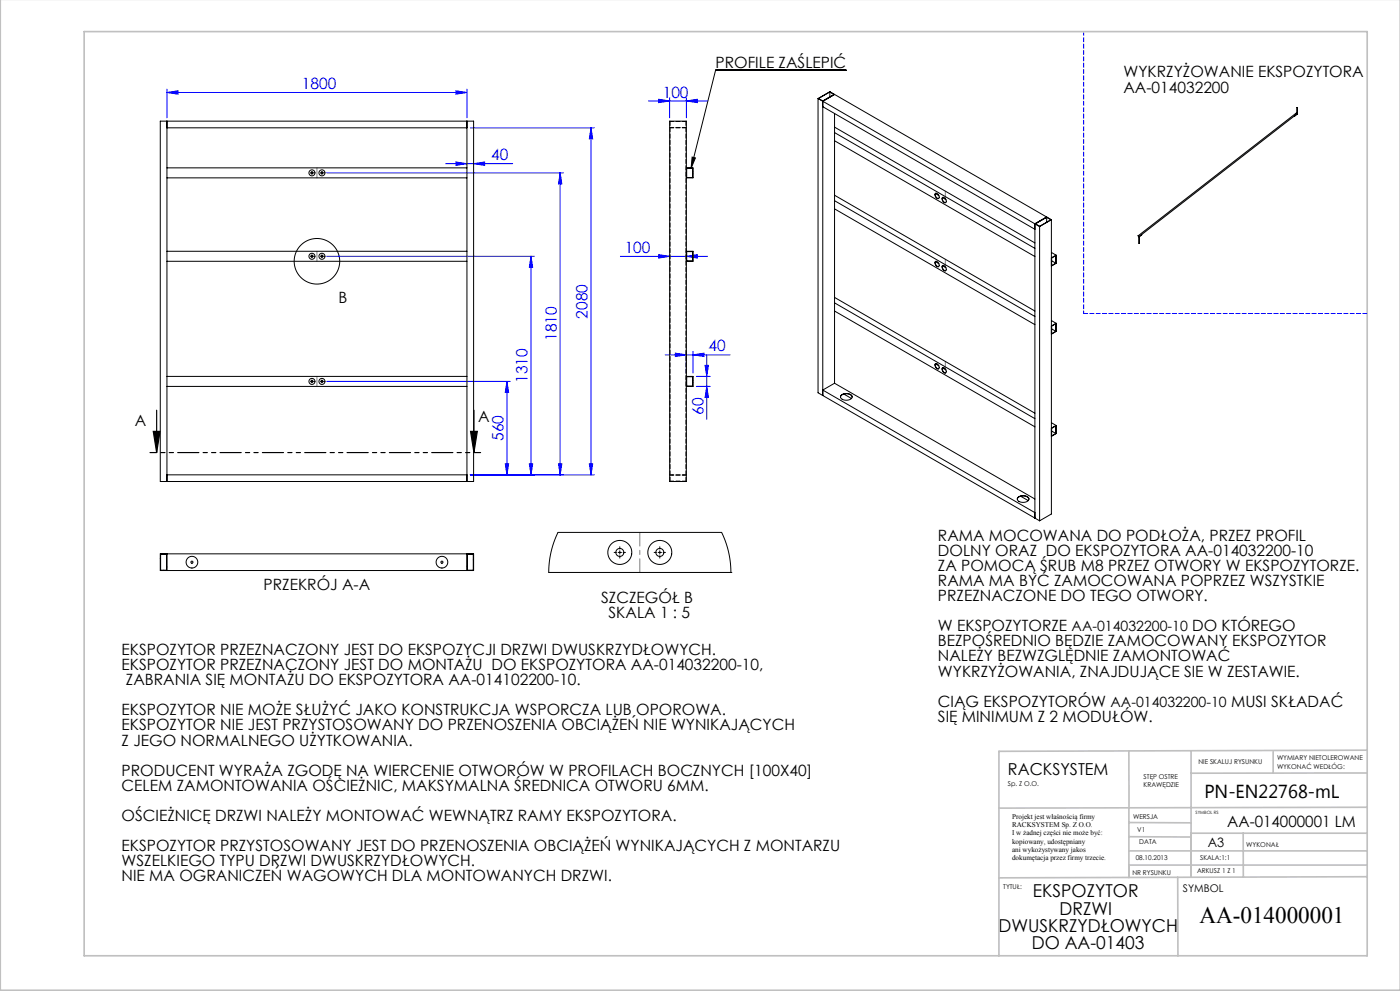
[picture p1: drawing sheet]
<svg xmlns="http://www.w3.org/2000/svg" width="420mm" height="297mm" viewBox="0 0 420 297" stroke-linecap="round" stroke-linejoin="round" font-family="sans-serif">
<g fill="none" stroke="#000" stroke-width=".3">
<path d="M253.8 21.1h-39.1l-7.4 29.3M93.5 51.8h.2M93.6 51.7v.2M96.5 51.8h.2M96.6 51.7v.2M207.6 47.1l1 .2-1.3 3.1zM93.5 76.8h.2M93.6 76.7v.2M96.5 76.8h.2M96.6 76.7v.2M93.5 114.3h.2M93.6 114.2v.2"/>
<path d="M96.5 114.3h.2M96.6 114.2v.2M185.4 165.6h1M185.9 165.1v1M197.4 165.6h1M197.9 165.1v1"/>
<circle cx="95.1" cy="78.3" r="6.8"/>
</g>
<path d="M46 129.3h2l-1 6.3zM47 122.9v12.7M141.2 129.3h2l-1 6.3zM142.2 122.9v12.7" fill="none" stroke="#000" stroke-width=".35"/>
<g fill="none" stroke="#00f" stroke-width=".3">
<path d="M50.1 27.7l3.3-.5v1zM50.1 26.7v8.6M50.1 27.7h90M136.8 27.2l3.3 .5-3.3 .5zM140.1 26.7v8.6M141.1 38.3h37.2M177.3 38.3v104M177.3 38.3l.5 3.3h-1zM194.6 30.3h17.7M197.6 29.7l3.3 .6-3.3 .5zM200.9 29.3v6M205.9 30.3l3.3-.6v1.1z"/>
<path d="M205.9 29.3v6M98 51.8h71M133.7 49.1h20.1M136.8 48.6l3.3 .5-3.3 .5zM142.1 49.1l3.3-.5v1zM168 51.8v90.5M168 51.8l.6 3.3h-1.1zM98 76.8h62.3M159.3 76.8l.5 3.3h-1zM159.3 76.8v65.5M186.1 76.8h26.2M197.6 76.3l3.3 .5-3.3 .5z"/>
<path d="M205.9 76.8l3.3-.5v1zM98 114.3h55.1M152.1 114.3v28M152.1 114.3l.5 3.3h-1zM199.6 106.3h19.4M202.6 105.8l3.3 .5-3.3 .6zM205.9 105.3v6.5M207.9 106.3l3.3-.5v1.1zM207.9 105.3v6.5M208.9 115.8h4.1M208.9 112.8h4.1M211.5 109.5h1l-.5 3.3z"/>
<path d="M212 106.5v19.1M212 115.8l.5 3.3h-1zM151.6 139h1l-.5 3.3zM158.8 139h1l-.5 3.3zM167.5 139h1.1l-.6 3.3zM176.8 139h1l-.5 3.3zM178.3 142.3h-37.2"/>
</g>
<g fill="none" stroke="#000" stroke-width=".3" stroke-dasharray="15.2 1.3 1.3 1.3">
<path d="M93.3 51.8h-.1M93.6 51.6v-.2M93.6 52.1v.1M93.8 51.8h.2M96.3 51.8h-.1M96.6 51.6v-.2M96.6 52.1v.1M96.8 51.8h.2M93.3 76.8h-.1M93.6 76.6v-.2M93.6 77.1v.1M93.8 76.8h.2"/>
<path d="M96.3 76.8h-.1M96.6 76.6v-.2M96.6 77.1v.1M96.8 76.8h.2M93.3 114.3h-.1M93.6 114.1v-.2M93.6 114.6v.1M93.8 114.3h.2M96.3 114.3h-.1M96.6 114.1v-.2M96.6 114.6v.1M96.8 114.3h.2"/>
<path d="M184.9 165.6h-.7M185.9 164.6v-.7M185.9 166.6v.7M186.9 165.6h.7M196.9 165.6h-.7M197.9 164.6v-.7M197.9 166.6v.7M198.9 165.6h.7"/>
</g>
<path d="M45 135.6h99.2" fill="none" stroke="#000" stroke-width=".35" stroke-dasharray="6.3 1.3 1.3 1.3 1.3 1.3" stroke-dashoffset="4.4"/>
<path d="M191.9 171.6v-12" fill="none" stroke="#808080" stroke-width=".3" stroke-dasharray="15.2 1.3 1.3 1.3" stroke-dashoffset="11.1"/>
<g fill="none" stroke="#c0c0c0" stroke-width=".5">
<path d="M.1 -.1v296.9h419.9M25.2 9.5h385v276.9h-385zM338.7 225.2v37.8M357.3 225v37.9v-13.2h52.9M382 225.4v6.3M410.1 224.8l-110.4 .4v61.2M410.1 231.7h-52.8M338.7 259.3h71.5M338.7 255h71.5M338.7 250.8l18.6 .1M338.7 246.5l18.6 .1M373 249.7v13.2"/>
<path d="M410.1 241.9l-110.4 .3M353.3 262.9l.1 23.5M410.2 262.7l-110.5 .4"/>
</g>
<path d="M325.1 9.9v84.1" fill="none" stroke="#00f" stroke-width=".3" stroke-dasharray="1.3 .6" stroke-dashoffset=".5"/>
<path d="M325.1 94h84.9" fill="none" stroke="#00f" stroke-width=".3" stroke-dasharray="1.3 .6" stroke-dashoffset=".1"/>
<path d="M95.1 53.3v-3M283.6 59.7v-2.4M95.1 78.3v-3M283.6 80.2v-2.5M95.1 115.8v-3M283.6 110.8v-2.5" fill="none" stroke="#808080" stroke-width=".3" stroke-dasharray="15.2 1.3 1.3 1.3"/>
<g fill="#000">
<path d="M207.6 47.1l1 .2-1.3 3.1z"/>
<path d="M46 129.3h2l-1 6.3zM141.2 129.3h2l-1 6.3z"/>
</g>
<g fill="#00f">
<path d="M136.8 27.2l3.3 .5-3.3 .5zM50.1 27.7l3.3-.5v1z"/>
<path d="M136.8 48.6l3.3 .5-3.3 .5zM142.1 49.1l3.3-.5v1zM197.6 29.7l3.3 .6-3.3 .5zM205.9 30.3l3.3-.6v1.1zM202.6 105.8l3.3 .5-3.3 .6zM207.9 106.3l3.3-.5v1.1zM197.6 76.3l3.3 .5-3.3 .5zM205.9 76.8l3.3-.5v1z"/>
<path d="M151.6 139h1l-.5 3.3zM152.1 114.3l.5 3.3h-1zM212 115.8l.5 3.3h-1zM211.5 109.5h1l-.5 3.3z"/>
<path d="M177.3 38.3l.5 3.3h-1zM176.8 139h1l-.5 3.3zM159.3 76.8l.5 3.3h-1zM158.8 139h1l-.5 3.3zM168 51.8l.6 3.3h-1.1zM167.5 139h1.1l-.6 3.3z"/>
</g>
<g fill="none" stroke="#000" stroke-width=".3">
<path d="M48.1 36.3h94v108h-94zM50.1 36.3v108M50.1 38.3h90M140.1 36.3v108M200.9 36.3h5v108h-5zM245.4 29.5l3.5-2 66.5 38.4M245.4 29.5l1.4 .8M245.4 29.5v88.2l1.4 .8M246.8 30.3v88.2M246.8 32l63.7 36.7M248.9 27.6l-3.3 1.9 66.3 38.4M248.9 27.6l1.3 .7-3.4 2"/>
<path d="M248.9 27.6v1.4M250.4 38.1l60.1 34.7M250.4 39.7l60.1 34.7M250.4 28.3l-3.6 2M250.4 34v80.9M388.3 34.7l-46.5 36.3v1.9l-.1-2M389.1 34.2l-.2-.3-47.4 36.8M389.1 34.2l.1-2v2l-.9 .5M389.1 34.2l-.8 .5M50.1 50.3h90M50.1 53.3h90M205.9 50.3h2v3h-2"/>
<path d="M206 50.4h1.8v2.8h-1.8zM250.4 42.2l60.1 34.7M250.4 58.5l60.1 34.7M280.6 58a.91 .91 0 0 1 1 .5 .91 .91 0 0 1-.2 1 1.16 1.16 0 0 1-.8-1.5zM280.6 58l1.1 .6M280.7 57.9a1.08 1.08 0 0 0 .9 1.6M282.7 59.2a.91 .91 0 0 1 1 .5 .91 .91 0 0 1-.2 1.1 1.16 1.16 0 0 1-.8-1.6zM282.7 59.2l1.1 .6M282.8 59.1a1.08 1.08 0 0 0 .9 1.6M50.1 75.3h90M50.1 78.3h90M205.9 75.3h2v3h-2"/>
<path d="M206 75.4h1.8v2.8h-1.8zM250.4 60.1l60.1 34.7M250.4 62.6l60.1 34.7M280.6 78.4a.91 .91 0 0 1 1 .5 .91 .91 0 0 1-.2 1.1 1.16 1.16 0 0 1-.8-1.6zM280.6 78.4l1.1 .6M280.7 78.3a1.08 1.08 0 0 0 .9 1.6M282.7 79.6a.91 .91 0 0 1 1 .5 .91 .91 0 0 1-.2 1.1 1.16 1.16 0 0 1-.8-1.6zM282.7 79.7l1.1 .6M282.8 79.6a1.08 1.08 0 0 0 .9 1.5M310.6 67.1l3.4-2 1.3 .8-3.4 1.9zM311.9 67.9v88.2M314 65l-3.5 2.1v88.2"/>
<path d="M314 65.1v1.5M315.4 65.9v88.1l-3.5 2.1M315.4 75.7l1.4 .8M315.4 65.9l-3.5 2M315.5 77.3l1.3-.7v2.3l-1.3 .7zM315.5 78.1l1.3 .8M316.8 76.5l-1.4 .8M316.8 76.5v2.4l-1.4 .8M341.5 70.7l.2 .2M341.5 70.7h.1M341.6 70.9h.1M341.7 70.9h.1"/>
<path d="M342.5 70.4l-.8 .5M250.4 89.1l60.1 34.7M250.4 90.8l60.1 34.7M250.4 93.2l60.1 34.7M315.4 96.1l1.4 .8M315.5 97.7l1.3-.7v2.3l-1.3 .7zM315.5 98.6l1.3 .7M316.8 96.9v2.4l-1.4 .9M316.8 96.9l-1.4 .8M50.1 112.8h90M50.1 115.8h90M205.9 112.8h2v3h-2"/>
<path d="M206 112.9h1.8v2.8h-1.8zM246.8 118.5l65.1 37.6M250.4 114.9l-3.6 2 63.7 36.7M250.4 114.9l60.1 34.7M252.2 119a2.06 2.06 0 0 1 3.4 0M252.4 118.4a2.12 2.12 0 0 1 3.2 .6 2.02 2.02 0 0 1-3.4-.1zM253.2 118.1l2.2 1.3M280.6 109a.91 .91 0 0 1 1 .5 .91 .91 0 0 1-.2 1.1 1.16 1.16 0 0 1-.8-1.6zM280.6 109.1l1.1 .5M280.7 109a1.08 1.08 0 0 0 .9 1.5M282.7 110.2a.91 .91 0 0 1 1 .5 .91 .91 0 0 1-.2 1.1 1.16 1.16 0 0 1-.8-1.6zM282.7 110.3l1.1 .6"/>
<path d="M282.8 110.2a1.08 1.08 0 0 0 .9 1.5M315.4 126.7l1.4 .8M315.5 128.4l1.3-.8v2.3l-1.3 .8zM315.5 129.2l1.3 .7M316.8 127.5v2.5l-1.4 .8M316.8 127.5l-1.4 .8M50.1 142.3h90M167.4 159.6h49.1l1.2 2.8 .9 3 .5 3 .2 3.2h-54.7l.2-3 .5-3.1 .9-3.1zM305.2 149.6a2.06 2.06 0 0 1 3.5 0M305.4 149a2.12 2.12 0 0 1 3.3 .6 2.02 2.02 0 0 1-3.5-.1zM306.2 148.7l2.3 1.3M48.1 166h94v5h-94z"/>
<path d="M48.2 167.3l-.1 .1M48.2 166.1h1.8v4.8h-1.8zM49.1 170.9l-.1 .1M49.5 166l-.1 .1M50.1 169.9l-.1 .1M50.1 166v5M140.1 166v5M140.2 169.6l-.1 .1M140.2 166.1h1.8v4.8h-1.8zM142.1 167.7l-.1 .1M219.3 171.6h.1"/>
<circle cx="93.6" cy="51.8" r=".9"/>
<circle cx="93.6" cy="51.8" r=".3"/>
<circle cx="96.6" cy="51.8" r=".9"/>
<circle cx="96.6" cy="51.8" r=".3"/>
<circle cx="93.6" cy="76.8" r=".9"/>
<circle cx="93.6" cy="76.8" r=".3"/>
<circle cx="96.6" cy="76.8" r=".9"/>
<circle cx="96.6" cy="76.8" r=".3"/>
<circle cx="93.6" cy="114.3" r=".3"/>
<circle cx="93.6" cy="114.3" r=".9"/>
<circle cx="96.6" cy="114.3" r=".3"/>
<circle cx="96.6" cy="114.3" r=".9"/>
<circle cx="57.6" cy="168.5" r="1.75"/>
<circle cx="57.6" cy="168.5" r=".31"/>
<circle cx="132.6" cy="168.5" r=".31"/>
<circle cx="132.6" cy="168.5" r="1.75"/>
<circle cx="185.9" cy="165.6" r="1.2"/>
<circle cx="185.9" cy="165.6" r="3.6"/>
<circle cx="197.9" cy="165.6" r="3.6"/>
<circle cx="197.9" cy="165.6" r="1.2"/>
</g>
<path d="M201 38.2h4.8M205.8 36.4h-4.8M201 144.2h4.8M205.8 142.4h-4.8" fill="none" stroke="#000" stroke-width=".3" stroke-dasharray="1.3 .6" stroke-dashoffset=".1"/>
<g fill="none" stroke="#000" stroke-width=".3" stroke-dasharray="1.3 .6">
<path d="M200.9 38.3h5M201 36.3v108M205.8 36.3v108M205.9 52.7h.1M206 50.9h-.1M207.8 52.1h.1M207.9 51.5h-.1M205.9 77.7h.1M206 75.9h-.1M207.8 77.1h.1M207.9 76.5h-.1M205.9 115.2h.1"/>
<path d="M206 113.4h-.1M207.8 114.6h.1M207.9 114h-.1M201.7 142.3v.1M203.1 144.2v.1M203.7 144.3v-.1M205.2 142.4v-.1M205.9 142.3h-5"/>
</g>
<text font-size="7.1" x="359.8" y="276.7">AA-014000001</text>
<text font-size="5.6" x="361.3" y="239.1">PN-EN22768-mL</text>
<g font-size="5.3">
<text x="309.9" y="269">EKSPOZYTOR</text>
<text x="317.9" y="274.1">DRZWI</text>
<text x="299.5" y="279.2">DWUSKRZYDŁOWYCH</text>
<text x="309.5" y="284.3">DO AA-01403</text>
</g>
<text font-size="4.9" x="302.4" y="232.4">RACKSYSTEM</text>
<g font-size="4.7">
<text x="214.7" y="20.4">PROFILE ZAŚLEPIĆ</text>
<text x="337" y="23.2">WYKRZYŻOWANIE EKSPOZYTORA</text>
<text x="337" y="27.8">AA-014032200</text>
<text x="101.6" y="90.8">B</text>
<text x="40.4" y="127.7">A</text>
<text x="143.5" y="126.4">A</text>
<text x="281.4" y="162">RAMA MOCOWANA DO PODŁOŻA, PRZEZ PROFIL</text>
<text x="281.4" y="166.5">DOLNY ORAZ DO EKSPOZYTORA AA-014032200-10</text>
<text x="281.4" y="171.1">ZA POMOCĄ ŚRUB M8 PRZEZ OTWORY W EKSPOZYTORZE.</text>
<text x="79.1" y="176.7">PRZEKRÓJ A-A</text>
<text x="281.4" y="175.6">RAMA MA BYĆ ZAMOCOWANA POPRZEZ WSZYSTKIE</text>
<text x="180.4" y="180.6">SZCZEGÓŁ B</text>
<text x="182.6" y="185.1">SKALA 1 : 5</text>
<text x="281.4" y="180.1">PRZEZNACZONE DO TEGO OTWORY.</text>
<text x="281.4" y="189.2">W EKSPOZYTORZE AA-014032200-10 DO KTÓREGO</text>
<text x="36.5" y="196.3">EKSPOZYTOR PRZEZNACZONY JEST DO EKSPOZYCJI DRZWI DWUSKRZYDŁOWYCH.</text>
<text x="281.4" y="193.7">BEZPOŚREDNIO BĘDZIE ZAMOCOWANY EKSPOZYTOR</text>
<text x="36.5" y="200.8">EKSPOZYTOR PRZEZNACZONY JEST DO MONTAŻU DO EKSPOZYTORA AA-014032200-10,</text>
<text x="281.4" y="198.2">NALEŻY BEZWZGLĘDNIE ZAMONTOWAĆ</text>
<text x="281.4" y="202.7">WYKRZYŻOWANIA, ZNAJDUJĄCE SIE W ZESTAWIE.</text>
<text x="37.8" y="205.3">ZABRANIA SIĘ MONTAŻU DO EKSPOZYTORA AA-014102200-10.</text>
<text x="36.5" y="214.4">EKSPOZYTOR NIE MOŻE SŁUŻYĆ JAKO KONSTRUKCJA WSPORCZA LUB OPOROWA.</text>
<text x="281.4" y="211.8">CIĄG EKSPOZYTORÓW AA-014032200-10 MUSI SKŁADAĆ</text>
<text x="36.5" y="218.9">EKSPOZYTOR NIE JEST PRZYSTOSOWANY DO PRZENOSZENIA OBCIĄŻEŃ NIE WYNIKAJĄCYCH</text>
<text x="281.4" y="216.3">SIĘ MINIMUM Z 2 MODUŁÓW.</text>
<text x="36.5" y="223.4">Z JEGO NORMALNEGO UŻYTKOWANIA.</text>
<text x="36.5" y="232.5">PRODUCENT WYRAŻA ZGODĘ NA WIERCENIE OTWORÓW W PROFILACH BOCZNYCH [100X40]</text>
<text x="36.5" y="237">CELEM ZAMONTOWANIA OŚCIEŻNIC, MAKSYMALNA ŚREDNICA OTWORU 6MM.</text>
<text x="36.5" y="246.1">OŚCIEŻNICĘ DRZWI NALEŻY MONTOWAĆ WEWNĄTRZ RAMY EKSPOZYTORA.</text>
<text x="368.2" y="247.8">AA-014000001 LM</text>
<text x="36.5" y="255.1">EKSPOZYTOR PRZYSTOSOWANY JEST DO PRZENOSZENIA OBCIĄŻEŃ WYNIKAJĄCYCH Z MONTARZU</text>
<text x="36.5" y="259.7">WSZELKIEGO TYPU DRZWI DWUSKRZYDŁOWYCH.</text>
<text x="36.5" y="264.2">NIE MA OGRANICZEŃ WAGOWYCH DLA MONTOWANYCH DRZWI.</text>
</g>
<g font-size="4.7" fill="#00f">
<text x="90.5" y="26.7">1800</text>
<text x="198.8" y="29.2">100</text>
<text x="147.3" y="48">40</text>
<text x="187.4" y="75.8">100</text>
<text x="176.3" y="95.5" transform="rotate(-90 176.3 95.5)">2080</text>
<text x="167" y="102.2" transform="rotate(-90 167 102.2)">1810</text>
<text x="212.6" y="105.3">40</text>
<text x="158.3" y="114.7" transform="rotate(-90 158.3 114.7)">1310</text>
<text x="211" y="124.4" transform="rotate(-90 211 124.4)">60</text>
<text x="151.1" y="132.2" transform="rotate(-90 151.1 132.2)">560</text>
</g>
<text font-size="3.9" x="362.3" y="253.8">A3</text>
<text font-size="3.2" x="354.9" y="267.2">SYMBOL</text>
<g font-size="2.2">
<text x="303.6" y="245.3">Projekt jest właśnością firmy</text>
<text x="303.6" y="247.8">RACKSYSTEM Sp. Z O.O.</text>
<text x="303.6" y="250.3">I w żadnej części nie może być:</text>
<text x="303.6" y="252.8">kopiowany, udostępniany</text>
<text x="303.6" y="255.3">ani wykożystywany jakos</text>
<text x="303.6" y="257.8">dokumętacja przez firmy trzecie.</text>
</g>
<g font-size="2">
<text x="383.1" y="227.9">WYMIARY NIETOLEROWANE</text>
<text x="343.1" y="233.4">STĘP OSTRE</text>
<text x="359.5" y="228.9">NIE SKALUJ RYSUNKU</text>
<text x="383.1" y="230.4">WYKONAĆ WEDŁÓG:</text>
<text x="302.4" y="235.5">Sp. Z O.O.</text>
<text x="343.1" y="235.9">KRAWĘDZIE</text>
<text x="339.9" y="245.4">WERSJA</text>
<text x="341.2" y="249.4">V1</text>
<text x="340.7" y="257.7">08.10.2013</text>
<text x="341.8" y="252.9">DATA</text>
<text x="360.1" y="257.7">SKALA:1:1</text>
<text x="373.9" y="253.8">WYKONAŁ</text>
<text x="339.7" y="262.3">NR RYSUNKU</text>
<text x="359.1" y="261.8">ARKUSZ 1 Z 1</text>
<text x="301" y="266.4">TYTUŁ:</text>
</g>
<text font-size="1.3" x="358.7" y="244">SYMBOL RS</text>
</svg>
